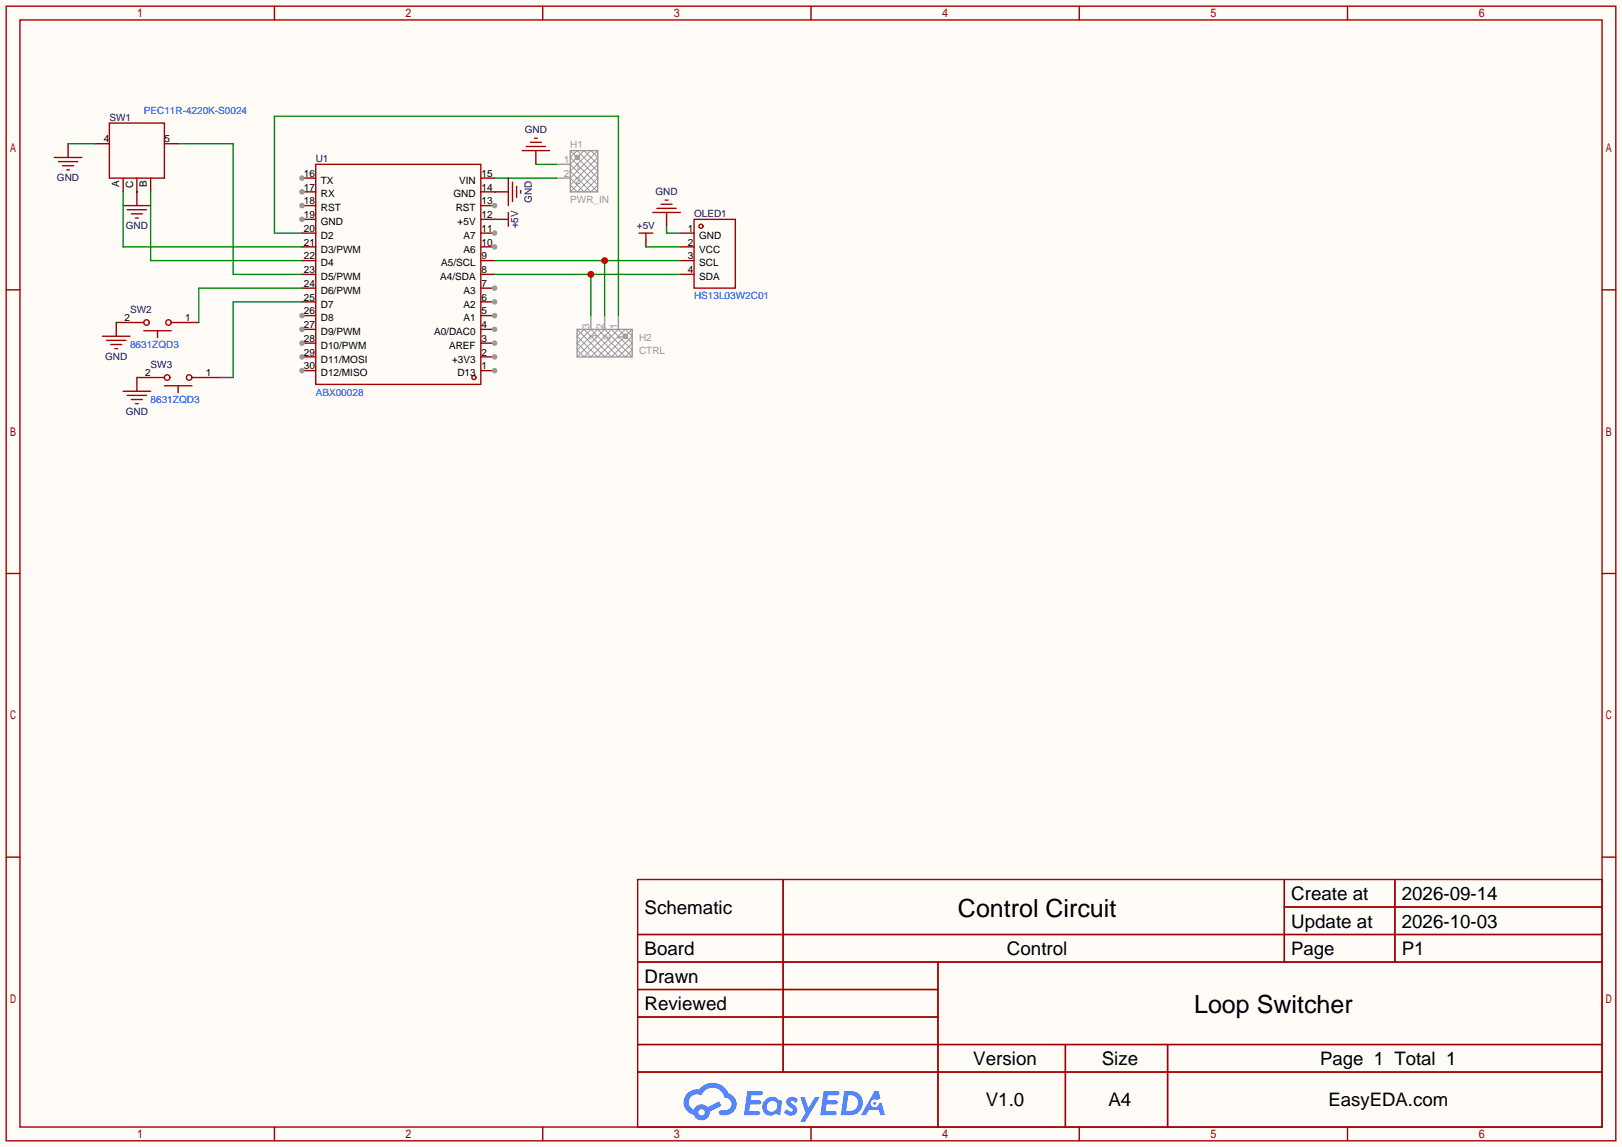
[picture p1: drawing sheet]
<svg xmlns="http://www.w3.org/2000/svg" width="299mm" height="212mm" viewBox="0 0 299 212" stroke-linecap="round" stroke-linejoin="round" font-family="sans-serif">
<path d="M0 0h299.5v211.8h-299.5z" fill="#fffcf7"/>
<g fill="none" stroke="#a10000" stroke-width=".25">
<path d="M1.1 1.1h297.2v209.6h-297.2zM3.7 3.7h292.1v204.5h-292.1zM50.7 1.1v2.6M100.2 1.1v2.6M149.7 1.1v2.6M199.3 1.1v2.6M248.8 1.1v2.6M1.1 53.5h2.6M295.8 53.5h2.5M1.1 105.9h2.6M295.8 105.9h2.5M1.1 158.3h2.6"/>
<path d="M295.8 158.3h2.5M117.7 162.4h178.1v45.8h-178.1zM117.7 172.6h178.1M117.7 177.7h178.1M144.6 162.4v35.6M173.2 177.7v30.5M237.1 162.4v15.3M237.1 167.5h58.7M257.5 162.4v15.3M117.7 182.8h55.5M117.7 192.9h178.1M117.7 187.8h55.5"/>
<path d="M117.7 198h178.1M196.7 192.9v15.3M215.6 192.9v15.3M50.7 208.2v2.5M100.2 208.2v2.5M149.7 208.2v2.5M199.3 208.2v2.5M248.8 208.2v2.5"/>
</g>
<g fill="#5487ff">
<path d="M145.5 202.8a1.3 1.3 0 0 1 1.8 .3l-.4 .6a.54 .54 0 0 0-.9-.2l.1 .2a1.58 1.58 0 0 1 1.1 1.6 1.43 1.43 0 0 1-2.5 .1l.5-.6a.64 .64 0 0 0 .5 .5 .64 .64 0 0 0 .7-.3l-.2-.2a1.6 1.6 0 0 1-1-1.6z"/>
<path d="M147.7 202.7h.9l.7 1.9 1.1-1.9h.9l-2.7 4.5h-.9l1-1.7z"/>
<path d="M138 201.5h1.6a1.31 1.31 0 0 1 1.2 .2 .4 .4 0 0 1-.3 .6h-1.8l-.1 .9h1.6a.4 .4 0 0 1 .4 .4 .4 .4 0 0 1-.4 .4h-1.7l-.2 1.2h.8a1.23 1.23 0 0 1 1.2 .2 .39 .39 0 0 1-.3 .6h-2.7z"/>
<path d="M152.1 201.5h1.6a1.32 1.32 0 0 1 1.3 .2 .39 .39 0 0 1-.4 .6h-1.7l-.2 .9h1.7a.4 .4 0 0 1 .3 .4 .4 .4 0 0 1-.4 .4h-1.7l-.2 1.2h.8a1.23 1.23 0 0 1 1.2 .2 .39 .39 0 0 1-.3 .6h-2.7z"/>
<path d="M161.5 201.5h.7l.4 1.3-.7 .4a.75 .75 0 0 0-1.1 .3 .75 .75 0 0 0 .5 1 .75 .75 0 0 0 .9-.6l.6-.3 .6 2.4h-.9l-.2-1h-1.9l-.5 1h-.9z"/>
<path d="M155.9 201.5l-.7 4.5h1.5a2.27 2.27 0 0 0 2.6-2.3 2.27 2.27 0 0 0-2.7-2.2zM156.6 202.3a1.5 1.5 0 0 1 1.8 1.5 1.5 1.5 0 0 1-1.9 1.4h-.3z"/>
<path d="M141.3 203.1a1.62 1.62 0 0 0-.4 2.1 1.62 1.62 0 0 0 2 .7l.4-.3 .3 .3 .5 .1 .3-2.5-.2-.3h-.4a1.58 1.58 0 0 0-2.5-.1zM141.9 203.6a.99 .99 0 0 1 1.6 .3 .99 .99 0 0 1-.9 1.4 .94 .94 0 0 1-1-.5 .94 .94 0 0 1 .3-1.2z"/>
<path d="M126.9 201.9a2.37 2.37 0 0 0 1.2 4 1.54 1.54 0 0 0 1.7 1 1.54 1.54 0 0 0 1.3-1.6l2.1-1.1-.5-.8-2 1.1a1.57 1.57 0 0 0-2.6 .4 1.5 1.5 0 0 1-.8-2.1 1.5 1.5 0 0 1 2.2-.5 2.23 2.23 0 0 1 2.3-1.4 2.23 2.23 0 0 1 2 1.8 1.16 1.16 0 0 1 1.2 1.1 1.16 1.16 0 0 1-1 1.3h-.7a.47 .47 0 0 0-.6 .3 .47 .47 0 0 0 .4 .6 2.23 2.23 0 0 0 2.3-.7 2.23 2.23 0 0 0 .4-2.3 2.16 2.16 0 0 0-1.3-1.1 3.2 3.2 0 0 0-5.4-.7l-1.2 .1zM129 205.4a.58 .58 0 0 1 1.1 0 .58 .58 0 0 1-1.1 0z"/>
<circle cx="161.5" cy="203.8" r=".28"/>
</g>
<path d="M17.7 26.5h2.5M22.7 32.9v2.5M25.3 32.9v2.5M27.8 32.9v2.5M30.4 26.5h2.5M88.8 68.5h2.5" fill="none" stroke="#870000" stroke-width=".25"/>
<g fill="none" stroke="#a10000" stroke-width=".25">
<path d="M20.2 22.7h10.2v10.2h-10.2zM58.3 30.4h30.5v40.6h-30.5z"/>
<circle cx="87.5" cy="69.7" r=".38"/>
</g>
<path d="M105.3 35.4l5.1-5-2.6-2.6-2.5 2.6 5.1 5M105.3 27.8l5.1 5.1-2.6 2.5-2.5-2.5 5.1-5.1M106.6 27.8l-1.3 1.3 5.1 5.1-1.3 1.2-3.8-3.8 3.8-3.8 1.3 1.3-5.1 5.1 1.3 1.2 3.8-3.8zM106.7 28.7l.2 .2M106.9 29.2l-.2 .2M106.6 62.1l3.8 3.8 5-5.1 1.3 1.3-3.8 3.8-5.1-5.1zM106.6 65.9l5-5.1 5.1 5.1M106.6 60.8l5 5.1 5.1-5.1M109.1 60.8l-2.5 2.6 2.5 2.5 5.1-5.1 2.5 2.6-2.5 2.5zM110.4 60.8l-3.8 3.8 1.2 1.3 5.1-5.1 3.8 3.8-1.3 1.3zM115.6 61.8l.2 .1M115.8 62.3l-.2 .1" fill="none" stroke="#999" stroke-width=".18"/>
<g fill="none" stroke="#999" stroke-width=".25">
<path d="M102.7 30.4h2.6M102.7 32.9h2.6M105.3 27.8h5.1v7.6h-5.1zM109.1 58.3v2.5M111.6 58.3v2.5M114.2 58.3v2.5M106.6 60.8h10.1v5.1h-10.1z"/>
<circle cx="106.6" cy="29.1" r=".38"/>
<circle cx="115.4" cy="62.1" r=".38"/>
</g>
<circle cx="91.3" cy="68.5" r=".51" fill="#999"/>
<path d="M88.8 65.9h2.5" fill="none" stroke="#870000" stroke-width=".25"/>
<circle cx="91.3" cy="65.9" r=".51" fill="#999"/>
<path d="M88.8 63.4h2.5" fill="none" stroke="#870000" stroke-width=".25"/>
<circle cx="91.3" cy="63.4" r=".51" fill="#999"/>
<path d="M88.8 60.8h2.5" fill="none" stroke="#870000" stroke-width=".25"/>
<circle cx="91.3" cy="60.8" r=".51" fill="#999"/>
<path d="M88.8 58.3h2.5" fill="none" stroke="#870000" stroke-width=".25"/>
<circle cx="91.3" cy="58.3" r=".51" fill="#999"/>
<path d="M88.8 55.8h2.5" fill="none" stroke="#870000" stroke-width=".25"/>
<circle cx="91.3" cy="55.8" r=".51" fill="#999"/>
<path d="M88.8 53.2h2.5" fill="none" stroke="#870000" stroke-width=".25"/>
<circle cx="91.3" cy="53.2" r=".51" fill="#999"/>
<path d="M88.8 50.7h2.5M88.8 48.1h2.5M88.8 45.6h2.5" fill="none" stroke="#870000" stroke-width=".25"/>
<circle cx="91.3" cy="45.6" r=".51" fill="#999"/>
<path d="M88.8 43.1h2.5" fill="none" stroke="#870000" stroke-width=".25"/>
<circle cx="91.3" cy="43.1" r=".51" fill="#999"/>
<path d="M88.8 38h2.5M88.8 40.5h2.5" fill="none" stroke="#870000" stroke-width=".25"/>
<circle cx="91.3" cy="38" r=".51" fill="#999"/>
<path d="M55.8 32.9h2.5M88.8 35.4h2.5M88.8 32.9h2.5" fill="none" stroke="#870000" stroke-width=".25"/>
<circle cx="55.8" cy="32.9" r=".51" fill="#999"/>
<path d="M55.8 35.4h2.5" fill="none" stroke="#870000" stroke-width=".25"/>
<circle cx="55.8" cy="35.4" r=".51" fill="#999"/>
<path d="M55.8 38h2.5" fill="none" stroke="#870000" stroke-width=".25"/>
<circle cx="55.8" cy="38" r=".51" fill="#999"/>
<path d="M55.8 40.5h2.5" fill="none" stroke="#870000" stroke-width=".25"/>
<circle cx="55.8" cy="40.5" r=".51" fill="#999"/>
<path d="M55.8 43.1h2.5M55.8 45.6h2.5M55.8 48.1h2.5M55.8 50.7h2.5M55.8 53.2h2.5M55.8 55.8h2.5M55.8 58.3h2.5" fill="none" stroke="#870000" stroke-width=".25"/>
<circle cx="55.8" cy="58.3" r=".51" fill="#999"/>
<path d="M55.8 60.8h2.5" fill="none" stroke="#870000" stroke-width=".25"/>
<circle cx="55.8" cy="60.8" r=".51" fill="#999"/>
<path d="M55.8 63.4h2.5" fill="none" stroke="#870000" stroke-width=".25"/>
<circle cx="55.8" cy="63.4" r=".51" fill="#999"/>
<path d="M55.8 65.9h2.5" fill="none" stroke="#870000" stroke-width=".25"/>
<circle cx="55.8" cy="65.9" r=".51" fill="#999"/>
<path d="M55.8 68.5h2.5" fill="none" stroke="#870000" stroke-width=".25"/>
<circle cx="55.8" cy="68.5" r=".51" fill="#999"/>
<g fill="none" stroke="#a10000" stroke-width=".25">
<path d="M10 29.1h5.1M10.8 29.8h3.6M11.6 30.6h2M12.3 31.4h.5M22.7 38h5.1M23.5 38.7h3.6M24.3 39.5h2M93.9 32.9v5.1M93.9 39.2v2.6M94.6 33.7v3.5M95.4 34.4v2M96.1 35.2v.5"/>
<path d="M96.4 27.8h5.1M97.2 27.1h3.5M97.9 26.3h2M98.7 25.5h.5M120.5 39.2h5.1M121.3 38.5h3.5M122 37.7h2.1M122.8 37h.5M24 59.6h2.5M25 40.3h.5M31.6 59.6h2.6M92.6 40.5h1.3"/>
<path d="M118 43.1h2.5M119.3 43.1v1.2M128.1 40.5h7.7v12.7h-7.7zM18.9 62.1h5.1M19.7 62.9h3.5M20.4 63.6h2.1M21.2 64.4h.5M22.7 72.3h5.1M23.5 73h3.6M24.3 73.8h2M25 74.5h.5M26.5 61.1h5.1"/>
<path d="M27.8 69.7h2.6M29.1 61.1v1.3M30.4 71.2h5M32.9 71.2v1.3M35.4 69.7h2.6"/>
<circle cx="27.1" cy="59.6" r=".51"/>
<circle cx="31.1" cy="59.6" r=".51"/>
<circle cx="129.4" cy="41.8" r=".38"/>
<circle cx="30.9" cy="69.7" r=".51"/>
<circle cx="34.9" cy="69.7" r=".51"/>
</g>
<g fill="none" stroke="#870000" stroke-width=".25">
<path d="M12.6 26.5v2.6M25.3 35.4v2.6M91.3 35.4h2.6M98.9 27.8v2.6M123.1 39.2v2.6M24 59.6h-2.5v2.5M34.2 59.6h2.5M91.3 40.5h1.3M119.3 44.3v1.3M125.6 43.1h2.5M125.6 45.6h2.5M125.6 48.1h2.5"/>
<path d="M125.6 50.7h2.5M27.8 69.7h-2.5v2.6M38 69.7h2.5"/>
</g>
<path d="M91.3 32.9h11.4M98.9 30.4h3.8M91.3 48.1h34.3M111.6 48.1v10.2M119.3 45.6h6.3M123.1 41.8v1.3h2.5" fill="none" stroke="#008700" stroke-width=".25"/>
<circle cx="111.6" cy="48.1" r=".63" fill="#c00"/>
<path d="M91.3 50.7h34.3M109.1 50.7v7.6" fill="none" stroke="#008700" stroke-width=".25"/>
<circle cx="109.1" cy="50.7" r=".63" fill="#c00"/>
<path d="M12.6 26.5h5.1M22.7 35.4v10.2h33.1M25.3 35.4h.1M27.8 35.4v12.7h28M32.9 26.5h10.2v24.2h12.7M91.3 35.4h.1M21.5 59.6h.1M55.8 53.2h-19.1v6.4M55.8 55.8h-12.7v13.9h-2.6M55.8 43.1h-5.1v-21.6h63.5v36.8M91.3 40.5h.1M25.3 69.7h.1" fill="none" stroke="#008700" stroke-width=".25"/>
<g font-size="4.6">
<text x="176.9" y="169.4">Control Circuit</text>
<text x="220.5" y="187.1">Loop Switcher</text>
</g>
<g font-size="3.5">
<text x="238.4" y="166.2">Create at</text>
<text x="258.8" y="166.2">2026-09-14</text>
<text x="119" y="168.8">Schematic</text>
<text x="238.4" y="171.3">Update at</text>
<text x="258.8" y="171.3">2026-10-03</text>
<text x="119" y="176.4">Board</text>
<text x="185.9" y="176.4">Control</text>
<text x="258.8" y="176.4">P1</text>
<text x="119" y="181.5">Drawn</text>
<text x="119" y="186.6">Reviewed</text>
<text x="179.7" y="196.7">Version</text>
<text x="203.4" y="196.7">Size</text>
<text x="182" y="204.3">V1.0</text>
<text x="204.7" y="204.3">A4</text>
</g>
<g font-size="3.4">
<text x="238.4" y="176.4">Page</text>
<text x="243.7" y="196.7">Page 1 Total 1</text>
<text x="245.3" y="204.3">EasyEDA.com</text>
</g>
<g font-size="1.8" fill="#000080">
<text x="20.2" y="22.3">SW1</text>
<text x="58.3" y="29.9">U1</text>
<text x="96.9" y="24.6">GND</text>
<text x="10.5" y="33.4">GND</text>
<text x="121" y="36">GND</text>
<text x="98.2" y="37.5" transform="rotate(-90 98.2 37.5)">GND</text>
<text x="128.1" y="40.1">OLED1</text>
<text x="23.2" y="42.3">GND</text>
<text x="95.7" y="42.2" transform="rotate(-90 95.7 42.2)">+5V</text>
<text x="117.6" y="42.3">+5V</text>
<text x="24" y="57.8">SW2</text>
<text x="19.4" y="66.5">GND</text>
<text x="27.8" y="68">SW3</text>
<text x="23.2" y="76.6">GND</text>
</g>
<g font-size="1.8" fill="#00f">
<text x="26.5" y="21">PEC11R-4220K-S0024</text>
<text x="128.1" y="55.3">HS13L03W2C01</text>
<text x="24" y="64.2">8631ZQD3</text>
<text x="27.8" y="74.3">8631ZQD3</text>
<text x="58.3" y="73.1">ABX00028</text>
</g>
<g font-size="1.8">
<text x="19.2" y="26.3">4</text>
<text x="30.4" y="26.3">5</text>
<text x="22" y="34.6" transform="rotate(-90 22 34.6)">A</text>
<text x="24.6" y="34.7" transform="rotate(-90 24.6 34.7)">C</text>
<text x="27.1" y="34.6" transform="rotate(-90 27.1 34.6)">B</text>
<text x="56.1" y="32.7">16</text>
<text x="56.1" y="35.2">17</text>
<text x="59.2" y="33.9">TX</text>
<text x="84.8" y="33.9">VIN</text>
<text x="88.9" y="35.2">14</text>
<text x="88.9" y="32.7">15</text>
<text x="56.1" y="37.7">18</text>
<text x="56.1" y="40.3">19</text>
<text x="59.2" y="36.5">RX</text>
<text x="59.2" y="39">RST</text>
<text x="59.2" y="41.6">GND</text>
<text x="83.7" y="36.5">GND</text>
<text x="84.1" y="39">RST</text>
<text x="84.5" y="41.6">+5V</text>
<text x="88.9" y="40.3">12</text>
<text x="88.9" y="37.7">13</text>
<text x="56.1" y="42.8">20</text>
<text x="56.1" y="45.4">21</text>
<text x="56.1" y="47.9">22</text>
<text x="59.2" y="44.1">D2</text>
<text x="59.2" y="46.6">D3/PWM</text>
<text x="85.6" y="46.6">A6</text>
<text x="85.6" y="44.1">A7</text>
<text x="88.9" y="47.9">9</text>
<text x="88.9" y="45.4">10</text>
<text x="88.9" y="42.8">11</text>
<text x="127" y="42.8">1</text>
<text x="127" y="45.4">2</text>
<text x="127" y="47.9">3</text>
<text x="129.1" y="44.1">GND</text>
<text x="129.1" y="46.6">VCC</text>
<text x="56.1" y="50.4">23</text>
<text x="56.1" y="53">24</text>
<text x="59.2" y="49.2">D4</text>
<text x="59.2" y="51.7">D5/PWM</text>
<text x="81.3" y="51.7">A4/SDA</text>
<text x="81.5" y="49.2">A5/SCL</text>
<text x="88.9" y="53">7</text>
<text x="88.9" y="50.4">8</text>
<text x="127" y="50.4">4</text>
<text x="129.1" y="49.2">SCL</text>
<text x="129.1" y="51.7">SDA</text>
<text x="23" y="59.3">2</text>
<text x="34.2" y="59.3">1</text>
<text x="56.1" y="55.5">25</text>
<text x="56.1" y="58.1">26</text>
<text x="59.2" y="54.3">D6/PWM</text>
<text x="59.2" y="56.8">D7</text>
<text x="59.2" y="59.3">D8</text>
<text x="85.6" y="59.3">A1</text>
<text x="85.6" y="56.8">A2</text>
<text x="85.6" y="54.3">A3</text>
<text x="88.9" y="58.1">5</text>
<text x="88.9" y="55.5">6</text>
<text x="56.1" y="60.6">27</text>
<text x="56.1" y="63.1">28</text>
<text x="56.1" y="65.7">29</text>
<text x="59.2" y="61.9">D9/PWM</text>
<text x="59.2" y="64.4">D10/PWM</text>
<text x="80.1" y="61.9">A0/DAC0</text>
<text x="82.9" y="64.4">AREF</text>
<text x="88.9" y="65.7">2</text>
<text x="88.9" y="63.1">3</text>
<text x="88.9" y="60.6">4</text>
<text x="26.8" y="69.5">2</text>
<text x="38" y="69.5">1</text>
<text x="56.1" y="68.2">30</text>
<text x="59.2" y="67">D11/MOSI</text>
<text x="59.2" y="69.5">D12/MISO</text>
<text x="83.5" y="67">+3V3</text>
<text x="84.4" y="69.5">D13</text>
<text x="88.9" y="68.2">1</text>
</g>
<g font-size="1.8" fill="#999">
<text x="105.3" y="27.4">H1</text>
<text x="104.1" y="30.1">1</text>
<text x="104.1" y="32.7">2</text>
<text x="106.2" y="31.4">1</text>
<text x="106.2" y="33.9">2</text>
<text x="105.3" y="37.5">PWR_IN</text>
<text x="108.9" y="60.7" transform="rotate(-90 108.9 60.7)">3</text>
<text x="110.1" y="62.8" transform="rotate(-90 110.1 62.8)">3</text>
<text x="111.4" y="60.7" transform="rotate(-90 111.4 60.7)">2</text>
<text x="112.7" y="62.8" transform="rotate(-90 112.7 62.8)">2</text>
<text x="113.9" y="60.7" transform="rotate(-90 113.9 60.7)">1</text>
<text x="115.2" y="62.8" transform="rotate(-90 115.2 62.8)">1</text>
<text x="118" y="62.9">H2</text>
<text x="118" y="65.5">CTRL</text>
</g>
</svg>
